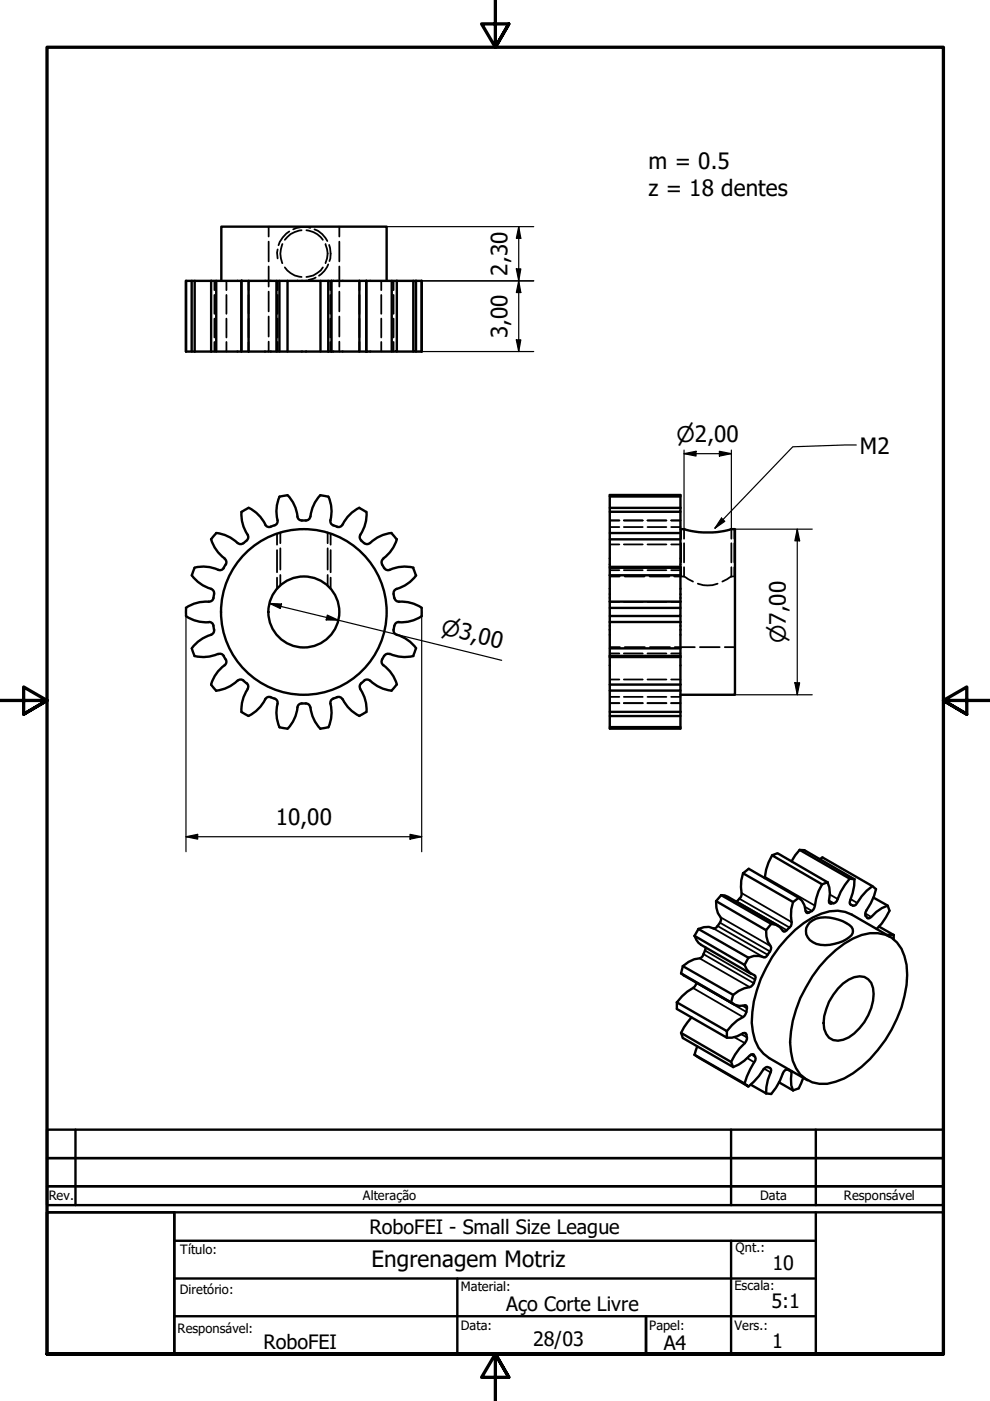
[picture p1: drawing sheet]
<svg xmlns="http://www.w3.org/2000/svg" width="210mm" height="297mm" viewBox="0 0 210 297" stroke-linecap="round" stroke-linejoin="round" font-family="sans-serif">
<!-- layer: Oculto (ISO) -->
<g fill="none" stroke="#000" stroke-width=".38">
<path d="M45.5 59.5v2M48 59.5v2M52.7 59.5v2M57 48.1v2.1M57 51.2v4.2M57 56.5v4.3M58.9 52.9l-.2 .7 .2 1.2M58.9 59.5v2M59.9 51.7a4.9 4.9 0 0 0 0 4.1M60.4 56.7a4.7 4.7 0 0 0 3.5 2M61.3 49.1a5.6 5.6 0 0 0-2.2 2.9M63.9 48.8a5.1 5.1 0 0 0-3.5 2"/>
<path d="M65 48.8a4.9 4.9 0 0 1 3.5 2M65.8 48.3a4.9 4.9 0 0 0-3.6 .3M66.7 48.6a4.9 4.9 0 0 1 2.7 2.5M66.9 58.9l-1.5 .5M68.5 56.7a4.8 4.8 0 0 1-3.5 2M69 51.7a4.9 4.9 0 0 1 0 4.1M69.6 56.1a5.1 5.1 0 0 1-2 2.4M69.8 51.9a5.3 5.3 0 0 1 0 3.5M70 59.5v2M71.9 48.1v2.1M71.9 51.2v4.2M71.9 56.5v4.3"/>
<path d="M76.2 59.5v2M80.8 59.5v2M83.4 59.5v2M45.5 62.5v4M45.5 67.5v4.1M45.5 72.5v2M48 62.5v4M48 67.5v4.1M48 72.5v2M52.7 62.5v4M52.7 67.5v4.1M52.7 72.5v2"/>
<path d="M57 61.8v4.2M57 67.1v4.3M57 72.4v2.1M58.9 62.5v4M58.9 67.5v4.1M58.9 72.5v2M70 62.5v4M70 67.5v4.1M70 72.5v2M71.9 61.8v4.2M71.9 67.1v4.3M71.9 72.4v2.1"/>
<path d="M76.2 62.5v4M76.2 67.5v4.1M76.2 72.5v2M80.8 62.5v4M80.8 67.5v4.1M80.8 72.5v2M83.4 62.5v4M83.4 67.5v4.1M83.4 72.5v2M58.7 113.1v2.4M58.7 116.6v4.7M59.4 112.9v2.3"/>
<path d="M59.4 116.3v4.5M69.5 112.9v2.3M69.5 116.3v4.5M70.1 113.1v2.4M70.1 116.6v4.7M129.3 115.4h2M129.3 110.3h2M129.3 111.7h2M132.3 115.4h4M132.3 110.3h4M132.3 111.7h4M137.3 115.4h4"/>
<path d="M137.3 110.3h4M137.3 111.7h4M142.3 115.4h2M142.3 110.3h2M142.3 111.7h2M144.4 112.2v2M144.4 115.2v4M145 112.2v2M145 115.2v4M155.1 112.2v2M155.1 115.2v4M155.7 112.2v2"/>
<path d="M155.7 115.2v4M58.7 122.5v2.3M59.4 121.9v2.2M69.5 121.9v2.2M70.1 122.5v2.3M129.3 137.2h2.1M129.3 122.2h2.1M129.3 127.6h2M129.3 138.5h2M129.3 131.9h2M129.3 120.9h2M132.3 127.6h4"/>
<path d="M132.3 138.5h4M132.3 131.9h4M132.3 120.9h4M132.5 137.2h4.2M132.5 122.2h4.2M137.3 127.6h4M137.3 138.5h4M137.3 131.9h4M137.3 120.9h4M137.7 122.2h4.2M137.8 137.2h4.2M142.3 127.6h2"/>
<path d="M142.3 138.5h2M142.3 131.9h2M142.3 120.9h2M142.9 122.2h2.1M143.1 137.2h4.2M144.4 120.3v1.9M145 122.2l1.9 1.1M145 120.3v1.9M148 123.7a6 6 0 0 0 4.1 0M148.4 137.2h4.2M153.7 137.2h2.1M155.1 122.2l-1.9 1.1"/>
<path d="M155.1 120.3v1.9M155.1 122.2h.2M155.6 122.2h.2M155.7 120.3v1.9M129.3 149.1h2M129.3 147.8h2M129.3 144.1h2M132.3 149.1h4M132.3 147.8h4M132.3 144.1h4M137.3 149.1h4M137.3 147.8h4"/>
<path d="M137.3 144.1h4M142.3 149.1h2M142.3 147.8h2M142.3 144.1h2"/>
</g>
<g fill="none" stroke="#000" stroke-width=".51">
<path d="M39.4 59.5v15M39.4 59.5h1.9M40.6 59.5v15M44.8 59.5h-3.5v15M44.8 59.5h1v15h-1M44.8 59.5v15M45.8 59.5h6.9M46.9 59.5v-11.4h35.1v11.4M51.2 59.5v15zM58.6 59.5v15M59.2 59.5v15M61 59.5h-8.3v15"/>
<path d="M67.9 59.5v15M69.6 59.5h-8.6v15M70.3 59.5h-.7v15M70.3 59.5h12.8M70.3 59.5v15M76.2 59.5v15h-6.6M77.7 59.5v15zM83.1 59.5h1v15h-1zM84.1 59.5h3.5M87.6 59.5h.6v15h-.6zM88.2 59.5h1.2M89.4 59.5v15"/>
<path d="M39.4 74.5h1.9M41.3 74.5h3.5M45.8 74.5h6.9M52.7 74.5h16.9M76.2 74.5h6.9M84.1 74.5h3.5M88.2 74.5h1.2M45.8 113a8.7 8.7 0 0 1 4.9 2.3h.6l.3-.2M45.8 113l-1.1 1.3 .6 1.4 .8 1.2 1.5 1.5M47.6 118.5a1.1 1.1 0 0 1-.1 1.7l-.1 .2M52.3 114.6l-.7 .6M52.5 113.4a.92 .92 0 0 1-.2 1.2"/>
<path d="M52.7 107.7l-1.5 .8v1.5l.4 1.4 .9 2M52.7 107.6a8.1 8.1 0 0 1 3.7 3.9 1.69 1.69 0 0 0 1.8-.1M60.9 105l-1.6 .3a8.4 8.4 0 0 0-.4 5.3l-.4 .6-.3 .2M61 105a8.2 8.2 0 0 1 2.2 4.9 1.75 1.75 0 0 0 1.7 .5M65.8 109.5a.92 .92 0 0 1-1 .8M67.9 105l1.7 .3M67.9 105l-.9 1.1-.6 1.3-.6 2.1M69.6 105.3a8.4 8.4 0 0 1 .4 5.3 1.93 1.93 0 0 0 1.8 1.1l.6-.2 .2-.3M76.2 107.7l1.4 .8M76.2 107.6l-1.2 .8-1.1 1-1.2 1.8M76.4 113.4a.92 .92 0 0 0 .2 1.2M76.6 114.6l.6 .6"/>
<path d="M77.7 108.5l-.2 2.2-.4 1.4-.7 1.3M78.5 115.1a.92 .92 0 0 1-1.3 0M81 119.7l.4 .7M81.3 118.5a.92 .92 0 0 0-.3 1.2M83 113l1.1 1.3M83 113l-1.4 .3-1.3 .5-1.8 1.3M84.1 114.3l-.8 2-.9 1.1-1.1 1M129.3 107.7h15M129.3 113h15M129.3 105.3h15M129.3 114.3h15M144.3 112.2h.7a18.4 18.4 0 0 0 10.1 0h.7v35.1h-11.5"/>
<path d="M144.3 107.7v-2.7h-15v17M144.3 107.7v.8h-15M144.3 108.5v11.9h-15M39.4 130.6l1.3 .7 1.4 .5 2.2 .1M39.4 128.9v1.7M40.7 137.5l.5 1.6 1.5 .2 1.4-.1 2.1-.6M40.7 122l.9 1.1 1.2 .9 2 .8M41.2 120.4l2.2-.3 1.4 .2 1.4 .5M41.2 120.4l-.5 1.6M44.3 127.6h-1.5l-1.4 .3-2 1M44.3 131.9a1.12 1.12 0 0 1 1 1.4 .99 .99 0 0 1-.6 1.3M44.7 124.9a1.18 1.18 0 0 1 .6 1.6 .96 .96 0 0 1-1 1.1"/>
<path d="M44.8 134.6l-1.4 .5-1.2 .8-1.5 1.5M46.3 138.7a.92 .92 0 0 1 1.1 .4M47.4 139.1l.3 .5a.95 .95 0 0 1-.1 1.4M47.4 120.4a.92 .92 0 0 1-1.1 .4M81 139.8a.92 .92 0 0 0 .3 1.2l1.1 1 .9 1.1 .8 2M81.4 139.1l-.4 .7M81.5 120.4a.92 .92 0 0 0 1.1 .4M82.6 138.7a.92 .92 0 0 0-1.1 .4M82.7 138.6l1.4 .5 1.4 .2 2.2-.2M83.6 132.7a1.39 1.39 0 0 0 1.2 2.1l1.9 1.1 1.5 1.5M83.6 126.8a.92 .92 0 0 0 1 .8M84.1 124.9a1.18 1.18 0 0 0-.6 1.6l.1 .3"/>
<path d="M84.6 127.6l2.1 .1 1.4 .5 1.3 .7M84.6 131.9a.92 .92 0 0 0-1 .8M87.6 120.4l.6 1.6M87.7 120.4l-1.5-.3-1.4 .1-2.1 .6M88.2 137.5l-.6 1.6M88.2 122l-1.5 1.5-1.2 .8-1.4 .5M89.4 128.9v1.7M89.4 130.6l-1.9 1-1.5 .3h-1.4M129.3 122h15v6.9M129.3 139.3v5.8h15M129.3 139.1h15v.2M129.3 131.9v7.2"/>
<path d="M129.3 127.6v4.3M129.3 128.9h15v1.7h-15M129.3 122v5.6M129.3 139.1v.2M129.3 139.3h15M129.3 120.2h15M129.3 127.6h15M129.3 131.9h15M144.3 130.6v6.9h-15M144.3 139.3v5.8M144.3 120.4v1.6M144.3 137.5v1.6"/>
<path d="M47.6 141l-1.1 1-.8 1.1-.9 2 1 1.4M51.6 144.3l.7 .6M51.6 144.3a.98 .98 0 0 0-1.2 0l-1.8 1.3-1.4 .5-1.4 .3M52.3 144.8a.92 .92 0 0 1 .2 1.3M52.5 146.1l-.9 2-.4 1.4v1.4l1.5 .9a8.4 8.4 0 0 0 3.7-3.8 1.69 1.69 0 0 1 1.8 .1M58.2 148.1a.92 .92 0 0 1 .6 1.1l-.2 1.5 .1 1.4 .6 2.1 1.6 .3M65.8 150a1.14 1.14 0 0 0-1.5-.9 1.01 1.01 0 0 0-1.2 .9l-.6 2.1-.6 1.3-.9 1.1M65.8 150l.3 1.4 .6 1.3 1.2 1.8M69.6 154.2l-1.7 .3M72.6 148.3a1.12 1.12 0 0 0-1.7-.3 1 1 0 0 0-.8 1.2l.2 2.2-.2 1.4-.5 1.4M72.7 148.2l.7 1.3 1 1.1 1.8 1.2 1.4-.8M76.4 146.1l1 2 .3 1.4v1.5"/>
<path d="M76.6 144.8a.92 .92 0 0 0-.2 1.3M77.2 144.3a.92 .92 0 0 1 1.3 0M77.2 144.3l-.6 .6M78.5 144.3l1.8 1.3 1.3 .5 1.4 .4 1.1-1.4M129.3 145.1v1.3h15v-1.3M129.3 146.4v4.5h15M129.3 150.9v3.6h15v-3.6M129.3 151.8h15M129.3 154.2h15M144.3 146.4v4.5M147.3 198.4l.8 1.5 .6 .4 10.6 6.2M147.3 198.4l10.6 6.2"/>
<path d="M148.1 197l10.6 6.1M148.1 197l-.8 1.4M151.8 191.1a5.3 5.3 0 0 0 1.1 3.7 2.91 2.91 0 0 1-1.3 2l-1.3-.3-1.1 .1-1.1 .4M151.8 191.1l10.6 6.1 1.1-1.3M152.9 189.8l.8 .1 .7 .3 10.6 6.1M152.9 189.8l10.6 6.1M152.9 189.8l-1.1 1.3M157.5 185.2a10.4 10.4 0 0 0-.3 4.6l-.1 .4-1 1M157.5 185.2l1.2-1 10.7 6.2M157.5 185.2l10.6 6M162.4 197.2a5.3 5.3 0 0 0 1.1 3.7 3.1 3.1 0 0 1-1.3 2.1 4.3 4.3 0 0 0-3.5 .1M163.7 181.3l1.1-.4 10.7 6.2-1.2 .4z"/>
<path d="M163.7 181.3a11.7 11.7 0 0 0-1.6 4.9M168.1 191.2a10.4 10.4 0 0 0-.3 4.7l-.1 .4-.3 .3-.9 .9h-.3a3.3 3.3 0 0 0-2.7-1.6M169.4 190.4l-1.3 .8M169.5 180.2l-.9 1.1-.8 1.3M169.5 180.2l10.6 6.1M169.5 180.2l1.1 .1 10.6 6.1M171.7 195.6a6 6 0 0 1 6.1-.6 5.6 5.6 0 0 1 3 2 1.49 1.49 0 0 1-.8 1.7 8.8 8.8 0 0 1-6.9 1.4 2.76 2.76 0 0 1-1.8-4zM173.8 182.2l.6-.4 10.6 6.1 .7 .6a15.7 15.7 0 0 1-2.2 4.9 1.07 1.07 0 0 0 .5 1.3h.3a10.1 10.1 0 0 1 3.9-2.7M174.3 187.5a13.3 13.3 0 0 0-1.6 5 1.92 1.92 0 0 1-1.5 1.1l-.3-.1a4.4 4.4 0 0 0-1.5-3.1M180.1 186.3a13.7 13.7 0 0 0-2.7 4.8 1.52 1.52 0 0 1-1.4 .5l-.2-.3a7 7 0 0 0-.3-4.2M180.1 186.3l1.1 .1M181.2 186.4a13.8 13.8 0 0 1-1.1 4.9l.1 .3a.86 .86 0 0 0 .8 .4 .86 .86 0 0 0 .7-.6l1-1.4 1.1-1.2 1.2-.9"/>
<path d="M185.2 190.3l3 1.7 .4 1.1-1.7 2.7-1 1.2M186.4 196.5l3.1 1.7M188.1 198.2h1.4M188.7 198.6l-8.1-4.7a7.5 7.5 0 0 0-6.5-.2 23.1 23.1 0 0 0-11.7 11.5 25.7 25.7 0 0 0-3 11.6 8.9 8.9 0 0 0 3.7 7.5l8.1 4.7M189.5 198.2v.9M143.5 212.5l10.6 6.1v1.4l-10.6-6.1zM144.4 206.4l11.2 6.5M144.4 206.4l10.6 6.1M144.4 219l.4 1.1 10.6 6.1M144.4 219l10.6 6.2M144.8 204.8l-.4 1.6M144.8 204.8l10.6 6.1"/>
<path d="M146.6 215.7l-1.6 2.1-.6 1.2M147.7 208.4h-.1a2.53 2.53 0 0 1-1.9 1.8l-1.1 1.1-1.1 1.2M149.5 200.8v.7a1.99 1.99 0 0 1-2.3 1.9l-1.2 .5-1.2 .9M155 212.5a3.4 3.4 0 0 0 3.2 .7 1.98 1.98 0 0 1-.3 2.2 10.4 10.4 0 0 0-3.8 3.2M155.4 210.9l-.4 1.6M157.9 204.6a4 4 0 0 0 2.2 2.3 2.28 2.28 0 0 1-2.3 2.6l-1.2 .6-1.2 .8M158.7 203.1l-.8 1.5M175.4 203.1a17 17 0 0 1 9.1-5.2 6.4 6.4 0 0 1 7.3 4.8 19.3 19.3 0 0 1-1.6 13.2 26.9 26.9 0 0 1-11.2 12.7 8.7 8.7 0 0 1-6.8 .9 6.5 6.5 0 0 1-4.1-4.6 17 17 0 0 1 .7-10.9 31 31 0 0 1 6.6-10.9zM178.8 208.5a5 5 0 0 1 4.5-1.4 3.4 3.4 0 0 1 1.9 3.6 11.7 11.7 0 0 1-5.2 9.2 3.6 3.6 0 0 1-4.2 .1 4.8 4.8 0 0 1-1-4.6 12.2 12.2 0 0 1 4-6.9zM147.3 223.6l11.4 6.8-.8-.7M147.3 223.6l10.6 6.1M147.8 221.9l-.5 1.7"/>
<path d="M154.1 220a6.8 6.8 0 0 0 3.8-1l.2 .1a1.78 1.78 0 0 1-.2 2.1l-1.1 1.1-1.8 2.9M155 225.2l.4 1M155.4 226.2a10.5 10.5 0 0 0 3.9-2.6l.3-.1a1.12 1.12 0 0 1 .3 1.7l-1.5 3-.5 1.5M158.7 230.4a17.9 17.9 0 0 0 3.5-4l.3-.2 .8 .2 .2 .5a11.9 11.9 0 0 0-1.1 4.9M159.2 230l3.2 1.8M165.2 229.5l2.9 1.7M167.1 226.7a1.2 1.2 0 0 0-1.1 .9l-.6 1.6-.9 1.4-1 1.4-1.1-.2M167.9 227.1a7 7 0 0 0 .2 4.1M170.3 228.5l-.9 2.2-1.3 .5"/>
<circle cx="64.4" cy="129.7" r="7.5"/>
<circle cx="64.4" cy="129.7" r="17.6"/>
</g>
<g fill="#000">
<circle cx="51.2" cy="59.5" r=".25"/>
<circle cx="77.7" cy="74.5" r=".25"/>
</g>
<g fill="none" stroke="#000" stroke-width=".38">
<path d="M151.3 196.8l10.6 6.1M152.1 196.3l10.7 6.1M152.7 195.6l10.6 6.1M152.8 194.5l10.6 6.1M156.2 191.1l10.6 6.1M156.8 190.5l10.6 6.1M157.2 189.3l10.6 6.2M162.2 185.9l10.6 6.1M170.7 192.3l1.4 .9M170.8 193.1l.7 .4M175.8 191.4l.4 .2M175.8 190.9l1 .6"/>
<path d="M176 189.7l1.6 .9M180.1 191.6l.7 .4M180.3 191.8h.1M180.3 190.6l1.4 .8M183.5 193.7l1.2 .7M146.9 209.5l10.6 6.1M147.6 208.4l10.6 6.2M148.3 203.2l10.6 6.1M149.2 202.3l10.6 6.2M149.5 201.5l10.6 6.2M155.8 219.9l2.1 1.3M157.2 219.3l1.2 .6"/>
<path d="M157.4 213.2l1 .6M157.7 219l.5 .3M158.4 224.3l1.5 .9M159.2 223.6l.9 .5M159.5 223.5l.3 .1M162 226.6l1.4 .8M166.8 226.7l1 .6"/>
</g>
<!-- layer: Borda (ISO) -->
<path d="M105 0v10l-2.9-4.9h5.8l-2.9 4.9 2.9-4.9M0 148.5h10l-5-2.8v5.7l5-2.9-5 2.9M210 148.5h-10l5-2.8v5.7l-5-2.9 5 2.9M10 287.1v-277.1h190v277.1h-190h190M107.9 292l-2.9-4.9 2.9 4.9h-5.8l2.9-4.9v9.9" fill="none" stroke="#000" stroke-width=".7"/>
<path d="M10 239.5h190v6h-190zM16 239.5v16M155 239.5v16M173 239.5v16M10 257h27v30.1h-27zM10 245.5h190v6h-190zM10 251.5h190v4h-190zM37 263.1h136M137 287.1v-8v8" fill="none" stroke="#000" stroke-width=".51"/>
<path d="M10 257h190v30.1h-190zM37 257v30.1M173 257v30.1M37 279.1h136M37 271.1h136M97 271.1v16M155 263.1v24" fill="none" stroke="#000" stroke-width=".51"/>
<g fill="none" stroke="#000" stroke-width=".25">
<path d="M82 48.1h31.2M83.1 59.5h30.1M109.5 57h.9l-.4 2.5zM110 59.5l.4 2.5h-.9zM110 48.1l.4 2.4h-.9zM110 48.1v26.4M87.6 74.5h25.6M109.5 72.1h.9l-.4 2.4zM145 96.2l2.6-.5v1zM145 96.2h10.1M145 95.4v16.8M152.5 95.7l2.6 .5-2.6 .5z"/>
<path d="M155.1 95.4v16.8M155.8 112.2h16.4M169 112.2l.5 2.5h-1zM169 112.2v35.1M39.4 129.7v50.9M57.1 127.9l2.6 .2-.3 .9zM57.1 127.9l49.3 12.1M69.4 130.4l2.4 1.1-2.6-.1zM89.4 129.7v50.9M155.8 147.3h16.4M168.5 144.8h1l-.5 2.5zM39.4 177.4l2.5-.5v1z"/>
<path d="M39.4 177.4h50M86.9 176.9l2.5 .5-2.5 .5z"/>
</g>
<g fill="#000">
<path d="M109.5 57h.9l-.4 2.5z" fill-rule="evenodd"/>
<path d="M110 48.1l.4 2.4h-.9z" fill-rule="evenodd"/>
<path d="M109.5 72.1h.9l-.4 2.4z" fill-rule="evenodd"/>
<path d="M110 59.5l.4 2.5h-.9z" fill-rule="evenodd"/>
<path d="M145 96.2l2.6-.5v1z" fill-rule="evenodd"/>
<path d="M152.5 95.7l2.6 .5-2.6 .5z" fill-rule="evenodd"/>
<path d="M169 112.2l.5 2.5h-1z" fill-rule="evenodd"/>
<path d="M57.1 127.9l2.6 .2-.3 .9z" fill-rule="evenodd"/>
<path d="M69.4 130.4l2.4 1.1-2.6-.1z" fill-rule="evenodd"/>
<path d="M168.5 144.8h1l-.5 2.5z" fill-rule="evenodd"/>
<path d="M39.4 177.4l2.5-.5v1z" fill-rule="evenodd"/>
<path d="M86.9 176.9l2.5 .5-2.5 .5z" fill-rule="evenodd"/>
</g>
<path d="M181.5 94.3l-13.4 .4-16.5 17.3M153 109.8l.7 .7-2.1 1.5z" fill="none" stroke="#000" stroke-width=".25"/>
<path d="M153 109.8l.7 .7-2.1 1.5z" fill-rule="evenodd" fill="#000"/>
<g font-size="4.8">
<text x="137.5" y="35.7">m = 0.5</text>
<text x="137.5" y="41.5">z = 18 dentes</text>
<text x="107.6" y="58.5" transform="rotate(-90 107.6 58.5)">2,30</text>
<text x="107.6" y="71.7" transform="rotate(-90 107.6 71.7)">3,00</text>
<text x="182.3" y="96.2">M2</text>
<text x="58.5" y="175">10,00</text>
<text x="78.7" y="268.5">Engrenagem Motriz</text>
</g>
<g font-size="4.6">
<text x="143.4" y="93.8">⌀2,00</text>
<text x="93.3" y="134.4" transform="rotate(14 93.3 134.4)">⌀3,00</text>
<text x="166.6" y="136.4" transform="rotate(-90 166.6 136.4)">⌀7,00</text>
</g>
<g font-size="4.2">
<text x="78.4" y="261.5">RoboFEI - Small Size League</text>
<text x="163.8" y="269.3">10</text>
<text x="107.3" y="277.9">Aço Corte Livre</text>
<text x="163.6" y="277.2">5:1</text>
<text x="55.9" y="286.1">RoboFEI</text>
<text x="113" y="285.4">28/03</text>
<text x="140.8" y="286.2">A4</text>
<text x="163.7" y="285.9">1</text>
</g>
<g font-size="2.7">
<text x="10.4" y="254.5">Rev.</text>
<text x="77" y="254.5">Alteração</text>
<text x="161.2" y="254.5">Data</text>
<text x="178.9" y="254.4">Responsável</text>
<text x="38.2" y="265.9">Título:</text>
<text x="156" y="265.4">Qnt.:</text>
<text x="38.1" y="274.4">Diretório:</text>
<text x="97.7" y="273.7">Material:</text>
<text x="155.7" y="273.6">Escala:</text>
<text x="97.7" y="282">Data:</text>
<text x="137.7" y="281.9">Papel:</text>
<text x="155.7" y="282">Vers.:</text>
<text x="37.7" y="282.6">Responsável:</text>
</g>
</svg>
